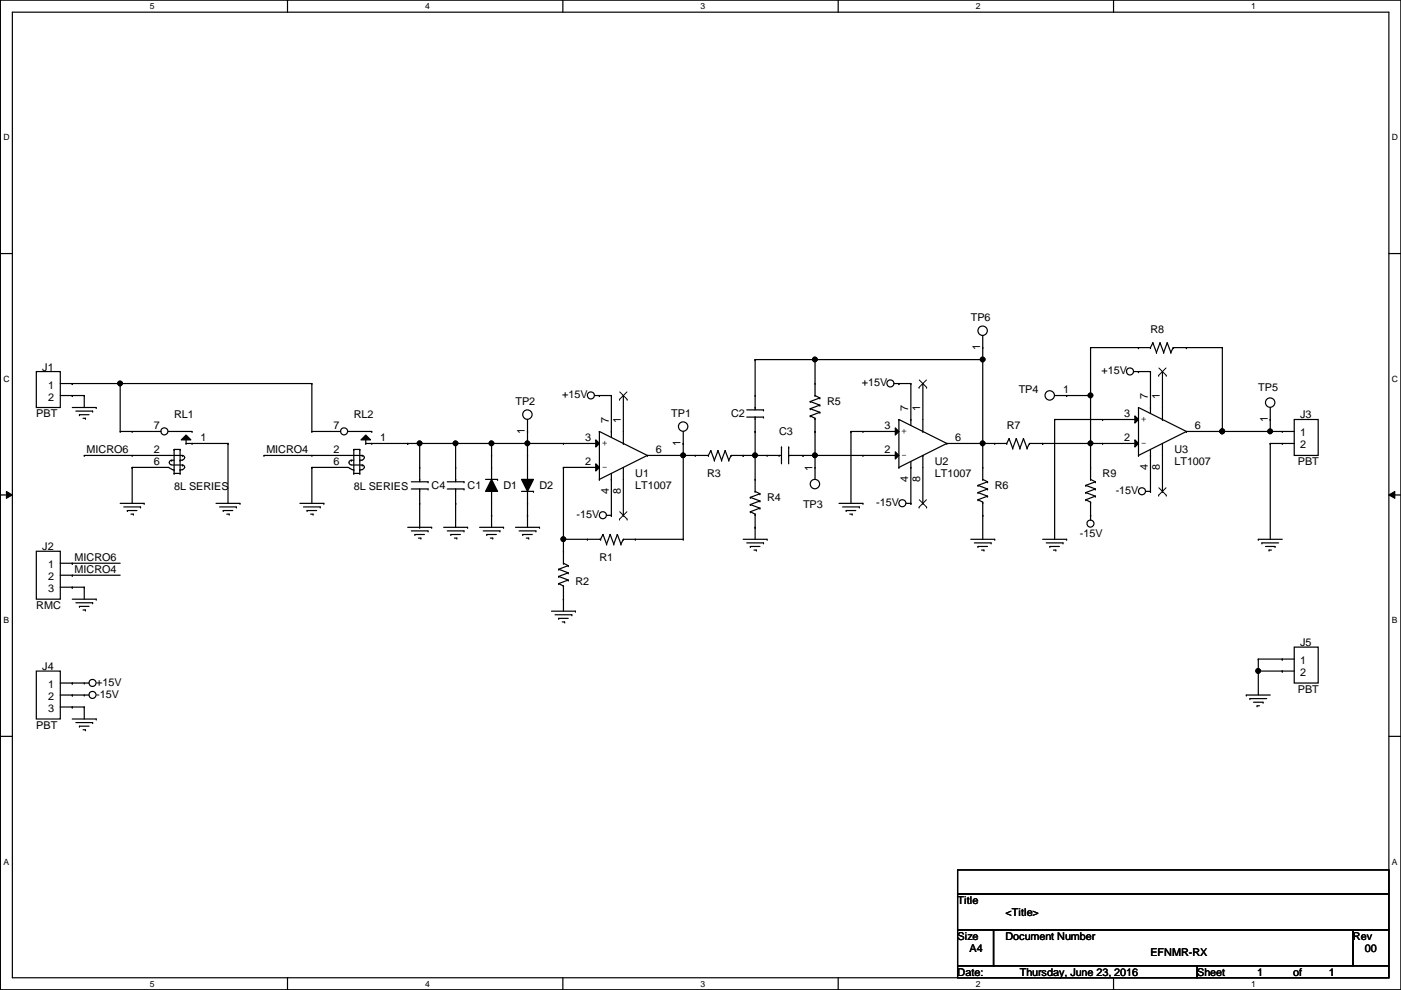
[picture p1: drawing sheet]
<svg xmlns="http://www.w3.org/2000/svg" width="297mm" height="210mm" viewBox="0 0 297 210" stroke-linecap="round" stroke-linejoin="round" font-family="sans-serif">
<path d="M.1 0h296.9v209.8h-296.9zM2.6 2.6h291.9v204.7h-291.9z" fill="none" stroke="#000" stroke-width=".25"/>
<g fill="#fff">
<path d="M31.8 .3h1v2h-1z"/>
<path d="M31.8 207.6h1v1.9h-1z"/>
</g>
<path d="M61 0v2.6M61 207.3v2.5" fill="none" stroke="#000" stroke-width=".25"/>
<g fill="#fff">
<path d="M90.1 .3h1v2h-1z"/>
<path d="M90.1 207.6h1v1.9h-1z"/>
</g>
<path d="M119.3 0v2.6M119.3 207.3v2.5" fill="none" stroke="#000" stroke-width=".25"/>
<g fill="#fff">
<path d="M148.5 .3h1v2h-1z"/>
<path d="M148.5 207.6h1v1.9h-1z"/>
</g>
<path d="M177.7 0v2.6M177.7 207.3v2.5" fill="none" stroke="#000" stroke-width=".25"/>
<g fill="#fff">
<path d="M206.9 .3h1v2h-1z"/>
<path d="M206.9 207.6h1v1.9h-1z"/>
</g>
<path d="M236.1 0v2.6M236.1 207.3v2.5" fill="none" stroke="#000" stroke-width=".25"/>
<g fill="#fff">
<path d="M265.3 .3h.9v2h-.9z"/>
<path d="M265.3 207.6h.9v1.9h-.9z"/>
<path d="M.7 28.2h1.3v1.9h-1.3z"/>
<path d="M295.1 28.2h1.3v1.9h-1.3z"/>
<path d="M.7 79.3h1.3v2h-1.3z"/>
<path d="M295.1 79.3h1.3v2h-1.3z"/>
</g>
<path d="M.1 53.8h2.5M294.5 53.8h2.5" fill="none" stroke="#000" stroke-width=".25"/>
<g fill="#fff">
<path d="M.7 130.5h1.2v2h-1.2z"/>
<path d="M295.1 130.5h1.2v2h-1.2z"/>
</g>
<path d="M.1 104.9h2.5M294.5 104.9h2.5" fill="none" stroke="#000" stroke-width=".25"/>
<path d="M1.4 104.2l1.2 .7-1.2 .8zM294.5 104.9l1.2-.7v1.5z" fill="#000"/>
<path d="M1.4 104.2l1.2 .7-1.2 .8zM294.5 104.9l1.2-.7v1.5z" fill="none" stroke="#000" stroke-width=".21"/>
<g fill="#fff">
<path d="M.7 181.7h1.2v2h-1.2z"/>
<path d="M295.1 181.7h1.2v2h-1.2z"/>
</g>
<g fill="none" stroke="#000" stroke-width=".25">
<path d="M160.1 76.2h.1M160.1 76.2v7.7M160.1 76.2h48.3M172.8 76.2h.1M172.8 76.2v5.1M208.4 76.2h.1M208.4 73.7v25.4M231.2 73.7h.1M231.2 73.7h12.7M231.2 73.7v25.4M240.4 78.8h3.5M241.4 78.8h.1"/>
<path d="M241.4 73.7h.1M243.9 73.7h.1M244.4 72.7h.1M244.4 72.7l.8 2M244.4 72.7l-.5 1M245.2 74.7h.1M246 72.7h.1M246 72.7l.7 2M246 72.7l-.8 2M246.7 74.7h.1M247.5 72.7h.1M247.5 72.7l.7 2"/>
<path d="M247.5 72.7l-.8 2M248.2 74.7h.1M248.7 73.7h.1M248.7 73.7h10.5M248.7 73.7l-.5 1M251.5 73.7h.1M259.2 73.7h.1M259.2 73.7v17.8M15.3 83.9h.1M15.3 81.3h.1M15.3 81.3h50.8M15.3 83.9h2.6"/>
<path d="M15.3 86.4h5.1M16.1 87.2h3.5M16.8 87.9h.1M16.8 87.9h2.1M17.6 88.7h.5M17.9 83.9h.1M17.9 96.6h.1M17.9 83.9v2.5M17.9 96.6h10.1M18.1 88.7h.1M19.6 87.2h.1M20.4 86.4h.1"/>
<path d="M25.5 81.3h.1M25.5 91.5h.1M25.5 81.3v10.2M25.5 91.5h2.5M28 99.1h.1M28 99.1v7.6M48.3 94h.1M48.3 94v12.7M56 96.6h.1M56 96.6h10.1M66.1 81.3h.1M66.1 99.1h.1"/>
<path d="M66.1 81.3v10.2M66.1 99.1v7.6M73.7 99.1l.5 .3M73.7 91.5h5.1M73.7 96.6h3.1M74.3 99.3l.4 .3M74.5 97.6h.1M74.5 97.6a.49 .49 0 0 0-.5 .4 .49 .49 0 0 0 .5 .6M74.5 97.6h.5M74.5 98.6h2.3M74.8 99.6h.2M75 95.3h.1"/>
<path d="M75 99.6h.1M75 95.3v5.1M75 95.3h1.3M76.3 95.3h.1M76.3 97.6h.1M76.3 99.6h.1M76.3 95.3v5.1M76.3 97.6h.5M76.3 99.6h.5M76.8 96.6h.1M76.8 98.6h.1M76.8 96.6a.49 .49 0 0 1 .5 .5 .49 .49 0 0 1-.6 .4"/>
<path d="M76.8 98.6a.49 .49 0 0 1 .5 .5 .49 .49 0 0 1-.6 .5M77.6 92.2l1 1.1h-2.1zM77.6 94h.1M77.6 94h1.2M77.6 93.3v.7M78.8 91.5h.1M78.8 94h.1M86.4 94h.1M86.4 94h33.1M89 94h.1M89 94v5.1M96.6 94h.1"/>
<path d="M96.6 94v5.1M104.2 94h.1M104.2 94v2.6M111.8 94h.1M111.8 91.5h.1M111.8 91.5v5.1M119.5 99.1h.1M119.5 99.1v17.8M126.1 83.9h3.5M127.1 83.9h.1M144.9 96.6h.1M144.9 94h.1"/>
<path d="M144.9 96.6h2.5M144.9 94v20.3M157.6 96.6h.1M157.6 96.6h5M160.1 96.6h.1M160.1 91.5h.1M160.1 91.5v10.1M170.3 96.6h.1M170.3 96.6h12.7M172.8 96.6h.1M172.8 91.5h.1M172.8 91.5v7.6"/>
<path d="M180.4 91.5h.1M180.4 91.5h2.6M180.4 91.5v15.2M189.6 81.3h3.5M190.6 81.3h.1M208.4 94h.1M208.4 94h2.5M221.1 94h.1M221.1 94h12.7M223.6 88.9h.1M223.6 88.9h10.2M223.6 88.9v25.4"/>
<path d="M226.1 83.9h.1M226.1 83.9h5.1M231.2 94h.1M231.2 83.9h.1M233.8 88.9h.1M259.2 91.5h.1M259.2 91.5h12.7M269.3 94h.1M269.3 91.5h.1M269.3 88.9h.1M269.3 94h2.6M269.3 88.9v2.6"/>
<path d="M269.3 94v20.3M15.3 119.4h.1M15.3 119.4h10.2M25.5 106.7h5.1M26.2 107.5h3.6M27 108.2h.1M27 108.2h2M27.8 109h.5M28.3 109h.1M29.8 107.5h.1M30.6 106.7h.1M45.8 106.7h5.1"/>
<path d="M46.6 107.5h3.5M47.3 108.2h.1M47.3 108.2h2.1M48.1 109h.5M48.6 109h.1M50.1 107.5h.1M50.9 106.7h.1M63.6 106.7h5.1M64.3 107.5h3.6M65.1 108.2h.1M65.1 108.2h2M65.9 109h.5"/>
<path d="M66.4 109h.1M67.9 107.5h.1M68.7 106.7h.1M75 100.4h.1M75 100.4h1.3M76.3 100.4h.1M86.4 111.8h5.1M87.2 112.6h3.6M88 113.3h.1M88 113.3h2M88.7 114.1h.5M89 111.8h.1"/>
<path d="M89 106.7v5.1M89.2 114.1h.1M90.8 112.6h.1M91.5 111.8h.1M94.1 111.8h5M94.8 112.6h3.6M95.6 113.3h.1M95.6 113.3h2M96.3 114.1h.6M96.6 106.7h.1M96.6 106.7v5.1M96.9 114.1h.1"/>
<path d="M98.4 112.6h.1M99.1 111.8h.1M101.7 111.8h5.1M102.4 112.6h3.6M103.2 113.3h.1M103.2 113.3h2M104 114.1h.5M104.2 109.3h.1M104.2 109.3v2.5M104.5 114.1h.1M106 112.6h.1M106.8 111.8h.1"/>
<path d="M109.3 111.8h5.1M110.1 112.6h3.5M110.8 113.3h.1M110.8 113.3h2.1M111.6 114.1h.5M111.8 109.3h.1M111.8 109.3v2.5M112.1 114.1h.1M113.6 112.6h.1M114.4 111.8h.1M119.5 114.3h.1M119.5 114.3h7.8"/>
<path d="M124.5 114.3h.1M127.3 114.3h.1M127.8 113.3h.1M127.8 113.3l-.5 1M127.8 113.3l.8 2.1M128.6 115.4h.1M128.6 109.3h1M129.4 113.3h.1M129.4 113.3l-.8 2.1M129.4 113.3l.7 2.1M129.6 109.3h.1M130.1 115.4h.1"/>
<path d="M130.9 113.3h.1M130.9 113.3l-.8 2.1M130.9 113.3l.8 2.1M131.7 115.4h.1M132.2 114.3h.1M132.2 114.3h12.7M132.2 114.3l-.5 1.1M134.7 114.3h.1M144.9 114.3h.1M157.6 114.3h5M158.3 115.1h3.6M159.1 115.9h.1"/>
<path d="M159.1 115.9h2M159.8 116.6h.6M160.1 111.8h.1M160.1 111.8v2.5M160.4 116.6h.1M161.9 115.1h.1M162.6 114.3h.1M177.9 106.7h5.1M178.6 107.5h3.6M179.4 108.2h.1M179.4 108.2h2M180.2 109h.5"/>
<path d="M180.7 109h.1M182.2 107.5h.1M183 106.7h.1M192.1 106.7h1M193.1 106.7h.1M205.8 114.3h5.1M206.6 115.1h3.5M207.3 115.9h.1M207.3 115.9h2.1M208.1 116.6h.5M208.4 109.3h.1M208.4 109.3v5"/>
<path d="M208.6 116.6h.1M210.1 115.1h.1M210.9 114.3h.1M221.1 114.3h5M221.8 115.1h3.6M222.6 115.9h.1M222.6 115.9h2M223.3 116.6h.6M223.9 116.6h.1M225.4 115.1h.1M226.1 114.3h.1M231.2 109.3h.1"/>
<path d="M231.2 109.3v1M242.9 104.2h1M243.9 104.2h.1M266.8 114.3h.1M266.8 114.3h5.1M267.5 115.1h.1M267.5 115.1h3.6M268.3 115.9h2M269.1 116.6h.1M269.1 116.6h.5M270.3 115.9h.1M15.3 122h.1"/>
<path d="M15.3 124.5h.1M15.3 122h10.2M15.3 124.5h2.6M15.3 127h5.1M16.1 127.8h3.5M16.8 128.6h.1M16.8 128.6h2.1M17.6 129.3h.5M17.9 124.5h.1M17.9 124.5v2.5M18.1 129.3h.1M19.6 127.8h.1"/>
<path d="M20.4 127h.1M116.9 129.6h5.1M117.7 130.3h3.5M118.4 131.1h.1M118.4 131.1h2.1M119.2 131.9h.5M119.5 127h.1M119.5 127v2.6M119.7 131.9h.1M121.2 130.3h.1M122 129.6h.1M266.8 139.7h.1"/>
<path d="M266.8 139.7v7.7M266.8 139.7h5.1M271.9 139.7h.1M.1 156.1h2.5M15.3 144.8h.1M15.3 147.4h.1M15.3 149.9h.1M15.3 144.8h3.6M15.3 147.4h3.6M15.3 149.9h2.6M15.3 152.4h5.1M16.1 153.2h3.5"/>
<path d="M16.8 154h.1M16.8 154h2.1M17.6 154.7h.5M17.9 149.9h.1M17.9 144.8h.1M17.9 147.4h.1M17.9 149.9v2.5M18.1 154.7h.1M19.6 153.2h.1M20.4 152.4h.1M264.2 147.4h.1M264.2 147.4h5.1"/>
<path d="M265 148.1h.1M265 148.1h3.6M265.8 148.9h2M266.5 149.6h.1M266.5 149.6h.5M266.8 142.3h.1M266.8 142.3h5.1M267.8 148.9h.1M271.9 142.3h.1M294.5 156.1h2.5M203 184.4h91.5v5.1h-91.5zM203 189.5h91.5v7.6h-91.5z"/>
<path d="M203 197.1h7.6v7.7h-7.6zM210.6 197.1h76.2v7.7h-76.2zM286.8 197.1h7.7v7.7h-7.7zM203 204.8h50.8v2.5h-50.8zM253.8 204.8h40.7v2.5h-40.7z"/>
<circle cx="172.8" cy="76.2" r=".49"/>
<circle cx="208.3" cy="76.2" r=".49"/>
<circle cx="239.6" cy="78.8" r=".75"/>
<circle cx="25.5" cy="81.3" r=".49"/>
<circle cx="89" cy="94" r=".49"/>
<circle cx="96.6" cy="94" r=".49"/>
<circle cx="104.2" cy="94" r=".49"/>
<circle cx="111.8" cy="94" r=".49"/>
<circle cx="125.3" cy="83.8" r=".75"/>
<circle cx="144.8" cy="96.5" r=".49"/>
<circle cx="160.1" cy="96.5" r=".49"/>
<circle cx="172.8" cy="96.5" r=".49"/>
<circle cx="188.8" cy="81.3" r=".75"/>
<circle cx="208.3" cy="94" r=".49"/>
<circle cx="231.2" cy="83.8" r=".49"/>
<circle cx="231.2" cy="94" r=".49"/>
<circle cx="259.1" cy="91.5" r=".49"/>
<circle cx="269.3" cy="91.5" r=".49"/>
<circle cx="119.4" cy="114.3" r=".49"/>
<circle cx="127.8" cy="109.2" r=".75"/>
<circle cx="191.3" cy="106.7" r=".75"/>
<circle cx="231.2" cy="111" r=".75"/>
<circle cx="242.1" cy="104.2" r=".75"/>
<circle cx="19.6" cy="144.8" r=".75"/>
<circle cx="19.6" cy="147.3" r=".75"/>
<circle cx="266.8" cy="142.3" r=".49"/>
</g>
<g fill="#000">
<path d="M77.6 92.2l1 1.1h-2.1z"/>
<circle cx="172.8" cy="76.2" r=".49"/>
<circle cx="208.3" cy="76.2" r=".49"/>
<circle cx="25.5" cy="81.3" r=".49"/>
<circle cx="89" cy="94" r=".49"/>
<circle cx="96.6" cy="94" r=".49"/>
<circle cx="104.2" cy="94" r=".49"/>
<circle cx="111.8" cy="94" r=".49"/>
<circle cx="144.8" cy="96.5" r=".49"/>
<circle cx="160.1" cy="96.5" r=".49"/>
<circle cx="172.8" cy="96.5" r=".49"/>
<circle cx="208.3" cy="94" r=".49"/>
<circle cx="231.2" cy="83.8" r=".49"/>
<circle cx="231.2" cy="94" r=".49"/>
<circle cx="259.1" cy="91.5" r=".49"/>
<circle cx="269.3" cy="91.5" r=".49"/>
<circle cx="119.4" cy="114.3" r=".49"/>
<circle cx="266.8" cy="142.3" r=".49"/>
</g>
<circle cx="73" cy="91.5" r=".75" fill="#fff"/>
<g fill="none" stroke="#000" stroke-width=".25">
<path d="M7.7 78.8h5.1v7.6h-5.1zM208.4 73.7h.1M208.4 71.2v2.5M243.9 78.8h.1M243.9 78.8v8.9M246.5 78.8h.1M246.5 78.8v10.1M12.8 81.3h2.5M12.8 83.9h2.5M15.3 81.3h.1M15.3 83.9h.1M35.6 99.1l.5 .3"/>
<path d="M35.6 91.5h5.1M35.6 96.6h3.1M36.2 99.3l.4 .3M36.4 97.6h.1M36.4 97.6a.49 .49 0 0 0-.5 .4 .49 .49 0 0 0 .5 .6M36.4 97.6h.5M36.4 98.6h2.3M36.7 99.6h.2M36.9 95.3h.1M36.9 99.6h.1M36.9 95.3v5.1M36.9 95.3h1.3"/>
<path d="M38.2 95.3h.1M38.2 97.6h.1M38.2 99.6h.1M38.2 95.3v5.1M38.2 97.6h.5M38.2 99.6h.5M38.7 96.6h.1M38.7 98.6h.1M38.7 96.6a.49 .49 0 0 1 .5 .5 .49 .49 0 0 1-.6 .4M38.7 98.6a.49 .49 0 0 1 .5 .5 .49 .49 0 0 1-.6 .5M39.5 92.2l1 1.1h-2.1zM39.5 94h.1"/>
<path d="M39.5 94h1.2M39.5 93.3v.7M40.7 91.5h.1M40.7 94h.1M66.1 91.5h.1M66.1 99.1h.1M66.1 96.6h.1M66.1 91.5h6.1M66.1 99.1h7.6M66.1 96.6h7.6M78.8 94h7.6M86.4 94h.1"/>
<path d="M89 99.1h.1M89 99.1v3.1M96.6 99.1h.1M96.6 99.1v3.1M119.5 94h.1M119.5 99.1h.1M119.5 94h7.6M119.5 99.1h7.6M126.3 93.3l.8 .7-.8 .8zM126.3 98.3l.8 .8-.8 .8zM127.1 91.5h.1M127.1 91.5v10.1"/>
<path d="M127.1 91.5l10.1 5.1M129.6 91.5h.1M129.6 83.9h.1M129.6 83.9v8.9M132.2 99.1h.1M132.2 94h.1M132.2 83.9h.1M132.2 83.9v10.1M132.2 99.1v10.2M137.2 96.6h.1M137.2 96.6h7.7M137.2 96.6l-10.1 5"/>
<path d="M144.9 94h.1M144.9 96.6h.1M144.9 91.5v2.5M147.4 96.6h.1M147.4 96.6h2.8M150.2 96.6h.1M150.7 95.5h.1M150.7 95.5l-.5 1.1M150.7 95.5l.8 2.1M151.5 97.6h.1M152.2 95.5h.1M152.2 95.5l-.7 2.1"/>
<path d="M152.2 95.5l.8 2.1M153 97.6h.1M153.8 95.5h.1M153.8 95.5l-.8 2.1M153.8 95.5l.7 2.1M154.5 97.6h.1M155 96.6h.1M155 96.6h2.6M155 96.6l-.5 1M157.6 96.6h.1M158.3 86.9h3.6M158.3 88.4h3.6"/>
<path d="M160.1 86.4h.1M160.1 88.4h.1M160.1 83.9h.1M160.1 91.5h.1M160.1 83.9v3M160.1 88.4v3.1M161.9 86.9h.1M161.9 88.4h.1M162.6 96.6h.1M162.6 96.6h3.1M165.2 96.6h.1M165.7 94.8h.1"/>
<path d="M165.7 94.8v3.5M167.2 94.8h.1M167.2 96.6h.1M167.2 96.6h3.1M167.2 94.8v3.5M170.3 96.6h.1M172.8 99.1h.1M172.8 99.1v2.5M183 91.5h.1M183 96.6h.1M183 91.5h7.6M183 96.6h7.6"/>
<path d="M189.8 90.7l.8 .8-.8 .7zM189.8 95.8l.8 .8-.8 .7zM190.6 99.1h.1M190.6 88.9h.1M190.6 88.9v10.2M190.6 88.9l10.1 5.1M193.1 88.9h.1M193.1 99.1h.1M193.1 81.3h.1M193.1 81.3v8.9M193.1 97.8v8.9M195.7 96.6h.1"/>
<path d="M195.7 91.5h.1M195.7 81.3h.1M195.7 81.3v10.2M195.7 96.6v10.1M200.7 94h.1M200.7 94h7.7M200.7 94l-10.1 5.1M208.4 99.1h.1M208.4 94h.1M208.4 99.1v2.5M210.9 94h.1M210.9 94h2.5"/>
<path d="M213.4 94h.1M213.9 93h.1M213.9 93l.8 2M213.9 93l-.5 1M214.7 95h.1M215.5 93h.1M215.5 93l.7 2M215.5 93l-.8 2M216.2 95h.1M217 93h.1M217 93l.8 2M217 93l-.8 2"/>
<path d="M217.8 95h.1M218.3 94h.1M218.3 94h2.8M218.3 94l-.5 1M221.1 94h.1M223.6 83.9h2.5M226.1 83.9h.1M233.8 88.9h.1M233.8 94h.1M233.8 94h7.6M233.8 88.9h7.6M240.6 88.2l.8 .7-.8 .8z"/>
<path d="M240.6 93.3l.8 .7-.8 .8zM241.4 96.6h.1M241.4 86.4h.1M241.4 86.4v10.2M241.4 86.4l10.1 5.1M243.9 86.4h.1M243.9 96.6h.1M243.9 95.3v8.9M246.5 94h.1M246.5 88.9h.1M246.5 94v10.2M251.5 91.5h.1"/>
<path d="M251.5 91.5h7.7M251.5 91.5l-10.1 5.1M259.2 91.5h.1M271.9 91.5h.1M271.9 94h.1M271.9 91.5h2.5M271.9 94h2.5M274.4 88.9h5.1v7.7h-5.1zM36.9 100.4h.1M36.9 100.4h1.3M38.2 100.4h.1M87.2 102.2h3.6"/>
<path d="M87.2 103.7h3.6M89 101.6h.1M89 103.7h.1M89 106.7h.1M89 103.7v3M90.8 102.2h.1M90.8 103.7h.1M94.8 102.2h3.6M94.8 103.7h3.6M96.6 101.6h.1M96.6 103.7h.1M96.6 106.7h.1"/>
<path d="M96.6 103.7v3M98.4 102.2h.1M98.4 103.7h.1M119.5 119.4h.1M119.5 116.9h.1M119.5 119.4l1 .5M119.5 116.9v2.5M120.5 119.9h.1M120.5 119.9l-2.1 .8M127.1 101.6h.1M129.6 101.6h.1M129.6 109.3h.1"/>
<path d="M129.6 100.4v8.9M132.2 109.3h.1M193.1 106.7h.1M195.7 106.7h.1M207.3 106h.1M207.3 104.4h.1M207.3 102.9h.1M207.3 106l1.1 .5M207.3 104.4l2.1 .8M207.3 102.9l2.1 .8M208.4 101.6h.1M208.4 106.5h.1"/>
<path d="M208.4 109.3h.1M208.4 101.6l1 .6M208.4 106.5v2.8M209.4 105.2h.1M209.4 103.7h.1M209.4 102.2h.1M209.4 105.2l-2.1 .8M209.4 103.7l-2.1 .7M209.4 102.2l-2.1 .7M243.9 104.2h.1M246.5 104.2h.1M118.4 123.7h.1"/>
<path d="M118.4 122.2h.1M118.4 120.7h.1M118.4 123.7l1.1 .5M118.4 122.2l2.1 .8M118.4 120.7l2.1 .8M119.5 124.2h.1M119.5 127h.1M119.5 124.2v2.8M120.5 123h.1M120.5 121.5h.1M120.5 123l-2.1 .7M120.5 121.5l-2.1 .7"/>
<path d="M7.7 142.3h5.1v10.1h-5.1zM12.8 144.8h2.5M12.8 147.4h2.5M12.8 149.9h2.5M15.3 144.8h.1M15.3 147.4h.1M15.3 149.9h.1"/>
<circle cx="208.3" cy="70.1" r="1"/>
<circle cx="73" cy="91.5" r=".75"/>
<circle cx="144.8" cy="90.4" r="1"/>
<circle cx="222.6" cy="83.8" r="1"/>
<circle cx="172.8" cy="102.6" r="1"/>
</g>
<path d="M39.5 92.2l1 1.1h-2.1zM126.3 93.3l.8 .7-.8 .8zM126.3 98.3l.8 .8-.8 .8zM189.8 90.7l.8 .8-.8 .7zM189.8 95.8l.8 .8-.8 .7zM240.6 88.2l.8 .7-.8 .8zM240.6 93.3l.8 .7-.8 .8z" fill="#000"/>
<g fill="none" stroke="#000" stroke-width=".21">
<path d="M245.7 79.6h.1M245.7 78l1.6 1.6M247.2 78l-1.5 1.6M247.3 79.6h.1M131.4 84.7h.1M131.4 83.1l1.6 1.6M132.9 83.1l-1.5 1.6M133 84.7h.1M194.9 82.1h.1M194.9 80.6l1.6 1.5M196.4 80.6l-1.5 1.5M196.5 82.1h.1"/>
<path d="M131.4 110.1h.1M131.4 108.5l1.6 1.6M132.9 108.5l-1.5 1.6M133 110.1h.1M194.9 107.5h.1M194.9 106l1.6 1.5M196.4 106l-1.5 1.5M196.5 107.5h.1M245.7 105h.1M245.7 103.4l1.6 1.6M247.2 103.4l-1.5 1.6M247.3 105h.1"/>
</g>
<circle cx="34.9" cy="91.5" r=".75" fill="#fff"/>
<g fill="none" stroke="#000" stroke-width=".25">
<path d="M28 91.5h.1M28 99.1h.1M28 96.6h.1M28 91.5h6.1M28 99.1h7.6M28 96.6h7.6M40.7 94h7.6M48.3 94h.1M104.2 99.1h.1M104.2 96.6h.1M104.2 96.6v5M111.8 96.6h.1"/>
<path d="M111.8 91.5h.1M111.8 88.9v2.6M111.8 96.6v5M171.8 88.2h.1M171.8 86.7h.1M171.8 85.1h.1M171.8 88.2l1 .5M171.8 86.7l2 .7M171.8 85.1l2 .8M172.8 83.9h.1M172.8 88.7h.1M172.8 81.3h.1"/>
<path d="M172.8 91.5h.1M172.8 83.9l1 .5M172.8 81.3v2.6M172.8 88.7v2.8M173.8 87.4h.1M173.8 85.9h.1M173.8 84.4h.1M173.8 87.4l-2 .8M173.8 85.9l-2 .8M173.8 84.4l-2 .7M231.2 99.1h.1M231.2 99.1v2.5"/>
<path d="M269.3 88.9h.1M269.3 86.4v2.5M7.7 116.9h5.1v10.1h-5.1zM12.8 119.4h2.5M15.3 119.4h.1M103 101.6h2.5M104.2 101.6l1.3 2.6h-2.5zM104.2 104.2h.1M104.2 109.3h.1M104.2 104.2v5.1M105.5 101.6h.1M110.6 101.6h2.5l-1.3 2.6z"/>
<path d="M110.6 104.2h2.5M111.8 101.6h.1M111.8 106.7h.1M111.8 109.3h.1M111.8 104.2v5.1M113.1 104.2h.1M159.1 108.5h.1M159.1 107h.1M159.1 105.5h.1M159.1 108.5l1 .5M159.1 107l2 .7M159.1 105.5l2 .7"/>
<path d="M160.1 104.2h.1M160.1 109h.1M160.1 101.6h.1M160.1 111.8h.1M160.1 104.2l1 .5M160.1 101.6v2.6M160.1 109v2.8M161.1 107.7h.1M161.1 106.2h.1M161.1 104.7h.1M161.1 107.7l-2 .8M161.1 106.2l-2 .8"/>
<path d="M161.1 104.7l-2 .8M230.2 106h.1M230.2 104.4h.1M230.2 102.9h.1M230.2 106l1 .5M230.2 104.4l2 .8M230.2 102.9l2 .8M231.2 101.6h.1M231.2 106.5h.1M231.2 109.3h.1M231.2 101.6l1 .6M231.2 106.5v2.8"/>
<path d="M232.2 105.2h.1M232.2 103.7h.1M232.2 102.2h.1M232.2 105.2l-2 .8M232.2 103.7l-2 .7M232.2 102.2l-2 .7M12.8 122h2.5M12.8 124.5h2.5M15.3 122h.1M15.3 124.5h.1M271.9 139.7h.1M271.9 139.7h2.5"/>
<path d="M274.4 137.2h5.1v7.6h-5.1zM271.9 142.3h.1M271.9 142.3h2.5"/>
<circle cx="172.8" cy="76.2" r=".49"/>
<circle cx="208.3" cy="76.2" r=".49"/>
<circle cx="25.5" cy="81.3" r=".49"/>
<circle cx="34.9" cy="91.5" r=".75"/>
<circle cx="89" cy="94" r=".49"/>
<circle cx="96.6" cy="94" r=".49"/>
<circle cx="104.2" cy="94" r=".49"/>
<circle cx="111.8" cy="87.9" r="1"/>
<circle cx="111.8" cy="94" r=".49"/>
<circle cx="144.8" cy="96.5" r=".49"/>
<circle cx="160.1" cy="96.5" r=".49"/>
<circle cx="172.8" cy="96.5" r=".49"/>
<circle cx="208.3" cy="94" r=".49"/>
<circle cx="231.2" cy="83.8" r=".49"/>
<circle cx="231.2" cy="94" r=".49"/>
<circle cx="259.1" cy="91.5" r=".49"/>
<circle cx="269.3" cy="85.4" r="1"/>
<circle cx="269.3" cy="91.5" r=".49"/>
<circle cx="119.4" cy="114.3" r=".49"/>
<circle cx="266.8" cy="142.3" r=".49"/>
</g>
<g fill="#000">
<path d="M104.2 101.6l1.3 2.6h-2.5z" fill-rule="evenodd"/>
<path d="M110.6 101.6h2.5l-1.3 2.6z" fill-rule="evenodd"/>
<circle cx="172.8" cy="76.2" r=".49"/>
<circle cx="208.3" cy="76.2" r=".49"/>
<circle cx="25.5" cy="81.3" r=".49"/>
<circle cx="89" cy="94" r=".49"/>
<circle cx="96.6" cy="94" r=".49"/>
<circle cx="104.2" cy="94" r=".49"/>
<circle cx="111.8" cy="94" r=".49"/>
<circle cx="144.8" cy="96.5" r=".49"/>
<circle cx="160.1" cy="96.5" r=".49"/>
<circle cx="172.8" cy="96.5" r=".49"/>
<circle cx="208.3" cy="94" r=".49"/>
<circle cx="231.2" cy="83.8" r=".49"/>
<circle cx="231.2" cy="94" r=".49"/>
<circle cx="259.1" cy="91.5" r=".49"/>
<circle cx="269.3" cy="91.5" r=".49"/>
<circle cx="119.4" cy="114.3" r=".49"/>
<circle cx="266.8" cy="142.3" r=".49"/>
</g>
<g font-size="2.3">
<text x="205.8" y="68.2">TP6</text>
<text x="243.9" y="70.7">R8</text>
<text x="207.8" y="74.2" transform="rotate(-90 207.8 74.2)">1</text>
<text x="9" y="78.6">J1</text>
<text x="10.2" y="82.4">1</text>
<text x="182.7" y="81.9">+15V</text>
<text x="216" y="83.4">TP4</text>
<text x="225.4" y="83.3">1</text>
<text x="233.5" y="79.3">+15V</text>
<text x="266.8" y="82.9">TP5</text>
<text x="7.7" y="88.5">PBT</text>
<text x="10.2" y="84.9">2</text>
<text x="36.9" y="88.7">RL1</text>
<text x="75" y="88.7">RL2</text>
<text x="109.3" y="85.9">TP2</text>
<text x="119.2" y="84.4">+15V</text>
<text x="129.1" y="89.7" transform="rotate(-90 129.1 89.7)">7</text>
<text x="131.6" y="89.7" transform="rotate(-90 131.6 89.7)">1</text>
<text x="142.3" y="88.5">TP1</text>
<text x="155" y="88.5">C2</text>
<text x="175.3" y="85.9">R5</text>
<text x="192.6" y="87.2" transform="rotate(-90 192.6 87.2)">7</text>
<text x="195.1" y="87.2" transform="rotate(-90 195.1 87.2)">1</text>
<text x="238.3" y="88.4">3</text>
<text x="241.9" y="89.5">+</text>
<text x="243.4" y="84.6" transform="rotate(-90 243.4 84.6)">7</text>
<text x="245.9" y="84.6" transform="rotate(-90 245.9 84.6)">1</text>
<text x="268.8" y="89.5" transform="rotate(-90 268.8 89.5)">1</text>
<text x="275.7" y="88.7">J3</text>
<text x="32.6" y="90.9">7</text>
<text x="42.5" y="93.5">1</text>
<text x="70.7" y="90.9">7</text>
<text x="80.6" y="93.5">1</text>
<text x="111.3" y="92" transform="rotate(-90 111.3 92)">1</text>
<text x="124" y="93.5">3</text>
<text x="127.6" y="94.6">+</text>
<text x="144.3" y="94.5" transform="rotate(-90 144.3 94.5)">1</text>
<text x="165.2" y="92.3">C3</text>
<text x="187.5" y="90.9">3</text>
<text x="191.1" y="92.1">+</text>
<text x="202.5" y="93.5">6</text>
<text x="213.4" y="91">R7</text>
<text x="238.3" y="93.5">2</text>
<text x="241.9" y="94.6">-</text>
<text x="253.3" y="90.9">6</text>
<text x="275.7" y="92.5">1</text>
<text x="275.7" y="95.1">2</text>
<text x="18.4" y="96.1">MICRO6</text>
<text x="32.6" y="98.6">6</text>
<text x="32.6" y="96">2</text>
<text x="56.5" y="96.1">MICRO4</text>
<text x="70.7" y="98.6">6</text>
<text x="70.7" y="96">2</text>
<text x="124" y="98.6">2</text>
<text x="127.6" y="99.7">-</text>
<text x="134.7" y="101.2">U1</text>
<text x="139" y="96">6</text>
<text x="149.9" y="101.2">R3</text>
<text x="172.3" y="99.9" transform="rotate(-90 172.3 99.9)">1</text>
<text x="187.5" y="96">2</text>
<text x="191.1" y="97.2">-</text>
<text x="198.2" y="98.6">U2</text>
<text x="198.2" y="101.2">LT1007</text>
<text x="233.8" y="101.2">R9</text>
<text x="243.4" y="99.6" transform="rotate(-90 243.4 99.6)">4</text>
<text x="245.9" y="99.6" transform="rotate(-90 245.9 99.6)">8</text>
<text x="249" y="96.1">U3</text>
<text x="249" y="98.6">LT1007</text>
<text x="275.2" y="98.6">PBT</text>
<text x="36.9" y="104">8L SERIES</text>
<text x="75" y="104">8L SERIES</text>
<text x="91.5" y="103.7">C4</text>
<text x="99.1" y="103.7">C1</text>
<text x="106.8" y="103.7">D1</text>
<text x="114.4" y="103.7">D2</text>
<text x="129.1" y="104.7" transform="rotate(-90 129.1 104.7)">4</text>
<text x="131.6" y="104.7" transform="rotate(-90 131.6 104.7)">8</text>
<text x="134.7" y="103.7">LT1007</text>
<text x="162.6" y="106.3">R4</text>
<text x="170.3" y="107.8">TP3</text>
<text x="185.8" y="107.3">-15V</text>
<text x="192.6" y="102.2" transform="rotate(-90 192.6 102.2)">4</text>
<text x="195.1" y="102.2" transform="rotate(-90 195.1 102.2)">8</text>
<text x="210.9" y="103.7">R6</text>
<text x="236.6" y="104.7">-15V</text>
<text x="122.3" y="109.8">-15V</text>
<text x="228.9" y="113.9">-15V</text>
<text x="9" y="116.7">J2</text>
<text x="15.8" y="118.9">MICRO6</text>
<text x="127.1" y="119">R1</text>
<text x="10.2" y="120.5">1</text>
<text x="10.2" y="123">2</text>
<text x="10.2" y="125.6">3</text>
<text x="15.8" y="121.5">MICRO4</text>
<text x="122" y="124">R2</text>
<text x="7.7" y="129.1">RMC</text>
<text x="275.7" y="137">J5</text>
<text x="9" y="142.1">J4</text>
<text x="275.7" y="140.8">1</text>
<text x="275.7" y="143.3">2</text>
<text x="10.2" y="145.9">1</text>
<text x="10.2" y="148.4">2</text>
<text x="20.4" y="145.4">+15V</text>
<text x="20.4" y="147.9">-15V</text>
<text x="275.2" y="146.9">PBT</text>
<text x="7.7" y="154.5">PBT</text>
<text x="10.2" y="151">3</text>
<text x="203" y="191.6">Title</text>
<text x="213.2" y="194.1">&lt;Title&gt;</text>
<text x="203" y="199.2">Size</text>
<text x="205.6" y="201.8">A4</text>
<text x="213.2" y="199.2">Document Number</text>
<text x="243.9" y="202.8">EFNMR-RX</text>
<text x="286.8" y="199.2">Rev</text>
<text x="289.4" y="201.8">00</text>
<text x="203" y="206.8">Date:</text>
<text x="216.2" y="206.8">Thursday, June 23, 2016</text>
<text x="253.8" y="206.8">Sheet</text>
<text x="266.5" y="206.8">1</text>
<text x="274.1" y="206.8">of</text>
<text x="281.8" y="206.8">1</text>
</g>
<g font-size="1.8">
<text x="31.8" y="1.9">5</text>
<text x="90.1" y="1.9">4</text>
<text x="148.5" y="1.9">3</text>
<text x="206.9" y="1.9">2</text>
<text x="265.3" y="1.9">1</text>
<text x=".7" y="29.8">D</text>
<text x="295.1" y="29.8">D</text>
<text x=".7" y="80.9">C</text>
<text x="295.1" y="80.9">C</text>
<text x=".7" y="132.1">B</text>
<text x="295.1" y="132.1">B</text>
<text x=".7" y="183.3">A</text>
<text x="295.1" y="183.3">A</text>
<text x="31.8" y="209.2">5</text>
<text x="90.1" y="209.2">4</text>
<text x="148.5" y="209.2">3</text>
<text x="206.9" y="209.2">2</text>
<text x="265.3" y="209.2">1</text>
</g>
</svg>
